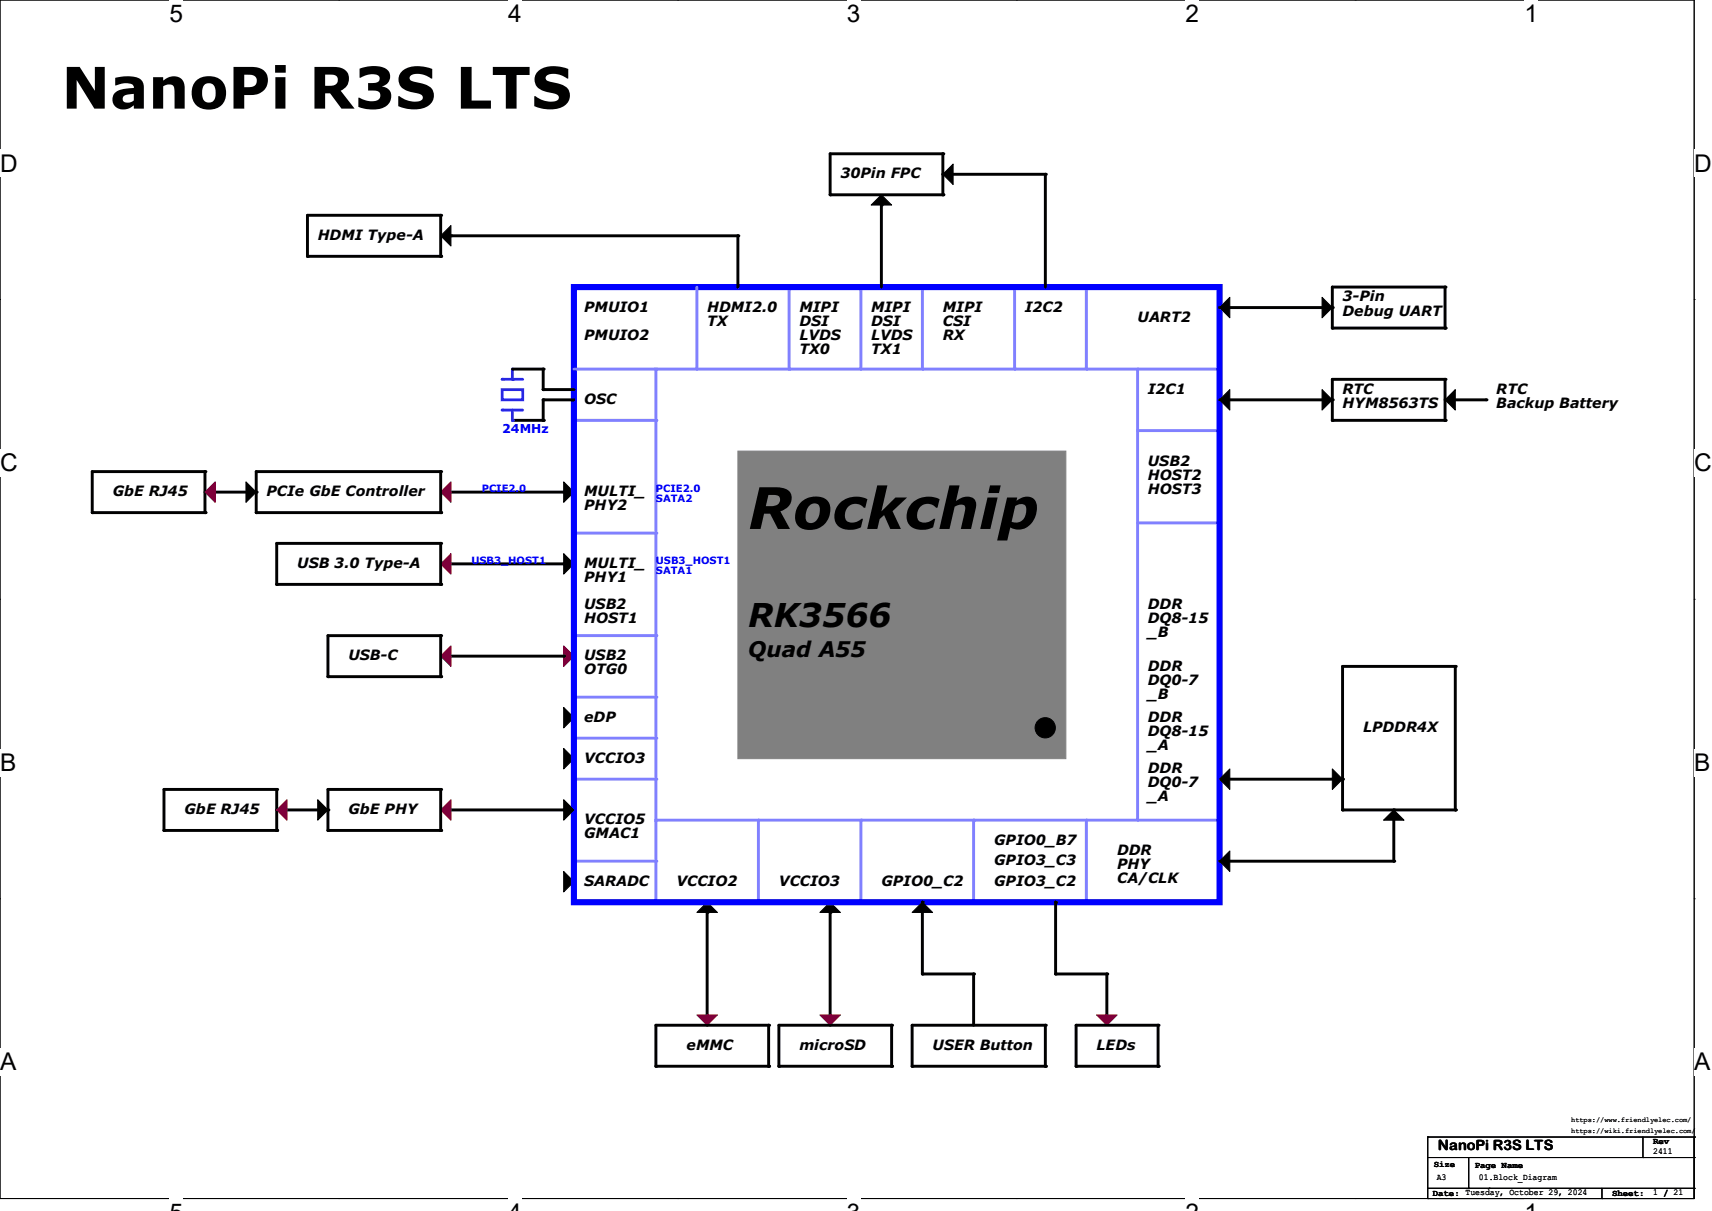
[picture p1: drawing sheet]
<svg xmlns="http://www.w3.org/2000/svg" width="297mm" height="210mm" viewBox="0 0 297 210" stroke-linecap="round" stroke-linejoin="round" font-family="sans-serif">
<path d="M0 0h293.9v207.9h-293.9z" fill="none" stroke="#000" stroke-width=".17"/>
<g fill="#fff">
<path d="M29.4 0h2.3v4.7h-2.3z"/>
<path d="M29.4 207.9h2.3v2.1h-2.3z"/>
</g>
<path d="M58.8 0h.1M58.8 207.9h.1" fill="none" stroke="#000" stroke-width=".17"/>
<g fill="#fff">
<path d="M88.1 0h2.4v4.7h-2.4z"/>
<path d="M88.1 207.9h2.4v2.1h-2.4z"/>
</g>
<path d="M117.6 0h.1M117.6 207.9h.1" fill="none" stroke="#000" stroke-width=".17"/>
<g fill="#fff">
<path d="M146.9 0h2.4v4.7h-2.4z"/>
<path d="M146.9 207.9h2.4v2.1h-2.4z"/>
</g>
<path d="M176.3 0h.1M176.3 207.9h.1" fill="none" stroke="#000" stroke-width=".17"/>
<g fill="#fff">
<path d="M205.7 0h2.4v4.7h-2.4z"/>
<path d="M205.7 207.9h2.4v2.1h-2.4z"/>
</g>
<path d="M235.1 0h.1M235.1 207.9h.1" fill="none" stroke="#000" stroke-width=".17"/>
<g fill="#fff">
<path d="M264.5 0h2.4v4.7h-2.4z"/>
<path d="M264.5 207.9h2.4v2.1h-2.4z"/>
<path d="M0 26h3v4.7h-3z"/>
<path d="M293.9 26h3.1v4.7h-3.1z"/>
<path d="M0 77.9h3v4.7h-3z"/>
<path d="M293.9 77.9h3.1v4.7h-3.1z"/>
</g>
<path d="M0 51.9h.1M293.9 51.9h.1" fill="none" stroke="#000" stroke-width=".17"/>
<g fill="#fff">
<path d="M0 129.9h2.8v4.7h-2.8z"/>
<path d="M293.9 129.9h2.9v4.7h-2.9z"/>
</g>
<path d="M0 103.9h.1M293.9 103.9h.1" fill="none" stroke="#000" stroke-width=".17"/>
<g fill="#fff">
<path d="M0 181.8h2.8v4.8h-2.8z"/>
<path d="M293.8 181.8h3v4.8h-3z"/>
</g>
<path d="M0 155.9h.1M293.9 155.9h.1" fill="none" stroke="#000" stroke-width=".17"/>
<g fill="#000" stroke="#000" stroke-width=".17">
<path d="M97.8 83.6l1.8 1.7-1.8 1.8z" fill-rule="evenodd"/>
<path d="M97.8 96l1.8 1.8-1.8 1.8z" fill-rule="evenodd"/>
<path d="M97.8 122.7l1.8 1.8-1.8 1.7z" fill-rule="evenodd"/>
<path d="M97.8 129.8l1.8 1.8-1.8 1.7z" fill-rule="evenodd"/>
<path d="M97.8 151.1l1.8 1.8-1.8 1.8z" fill-rule="evenodd"/>
<path d="M122.7 156.5l1.8 1.7h-3.6z" fill-rule="evenodd"/>
<path d="M144 156.5l1.8 1.7h-3.6z" fill-rule="evenodd"/>
</g>
<path d="M97.8 112l1.8 1.8-1.8 1.8z" fill-rule="evenodd" fill="#800000" stroke="#800000" stroke-width=".17"/>
<path d="M136.9 49.8v14.2" fill="none" stroke="#8080ff" stroke-width=".51"/>
<circle cx="136.9" cy="64" r=".25" fill="#8080ff"/>
<path d="M160 49.8v14.2" fill="none" stroke="#8080ff" stroke-width=".51"/>
<circle cx="160" cy="64" r=".25" fill="#8080ff"/>
<path d="M176 49.8v14.2" fill="none" stroke="#8080ff" stroke-width=".51"/>
<circle cx="176" cy="64" r=".25" fill="#8080ff"/>
<path d="M188.5 49.8v14.2" fill="none" stroke="#8080ff" stroke-width=".51"/>
<circle cx="188.5" cy="64" r=".25" fill="#8080ff"/>
<path d="M149.4 49.8v14.2" fill="none" stroke="#8080ff" stroke-width=".51"/>
<circle cx="149.4" cy="64" r=".25" fill="#8080ff"/>
<path d="M197.4 64h14.2" fill="none" stroke="#8080ff" stroke-width=".51"/>
<circle cx="211.6" cy="64" r=".25" fill="#8080ff"/>
<path d="M197.4 74.7h14.2" fill="none" stroke="#8080ff" stroke-width=".51"/>
<circle cx="211.6" cy="74.7" r=".25" fill="#8080ff"/>
<path d="M197.4 90.7h14.2" fill="none" stroke="#8080ff" stroke-width=".51"/>
<circle cx="211.6" cy="90.7" r=".25" fill="#8080ff"/>
<path d="M197.4 142.2h14.2" fill="none" stroke="#8080ff" stroke-width=".51"/>
<circle cx="211.6" cy="142.2" r=".25" fill="#8080ff"/>
<path d="M99.6 72.9h14.2" fill="none" stroke="#8080ff" stroke-width=".51"/>
<circle cx="113.8" cy="72.9" r=".25" fill="#8080ff"/>
<path d="M99.6 92.5h14.2" fill="none" stroke="#8080ff" stroke-width=".51"/>
<circle cx="113.8" cy="92.5" r=".25" fill="#8080ff"/>
<path d="M99.6 110.2h14.2" fill="none" stroke="#8080ff" stroke-width=".51"/>
<circle cx="113.8" cy="110.2" r=".25" fill="#8080ff"/>
<path d="M99.6 120.9h14.2" fill="none" stroke="#8080ff" stroke-width=".51"/>
<circle cx="113.8" cy="120.9" r=".25" fill="#8080ff"/>
<path d="M99.6 128h14.2" fill="none" stroke="#8080ff" stroke-width=".51"/>
<circle cx="113.8" cy="128" r=".25" fill="#8080ff"/>
<path d="M99.6 135.1h14.2" fill="none" stroke="#8080ff" stroke-width=".51"/>
<circle cx="113.8" cy="135.1" r=".25" fill="#8080ff"/>
<path d="M99.6 149.4h14.2" fill="none" stroke="#8080ff" stroke-width=".51"/>
<circle cx="113.8" cy="149.4" r=".25" fill="#8080ff"/>
<path d="M113.8 142.2v14.3" fill="none" stroke="#8080ff" stroke-width=".51"/>
<circle cx="113.8" cy="142.2" r=".25" fill="#8080ff"/>
<path d="M131.6 142.2v14.3" fill="none" stroke="#8080ff" stroke-width=".51"/>
<circle cx="131.6" cy="142.2" r=".25" fill="#8080ff"/>
<path d="M149.4 142.2v14.3" fill="none" stroke="#8080ff" stroke-width=".51"/>
<circle cx="149.4" cy="142.2" r=".25" fill="#8080ff"/>
<path d="M168.9 142.2v14.3" fill="none" stroke="#8080ff" stroke-width=".51"/>
<circle cx="168.9" cy="142.2" r=".25" fill="#8080ff"/>
<path d="M188.5 142.2v14.3" fill="none" stroke="#8080ff" stroke-width=".51"/>
<circle cx="188.5" cy="142.2" r=".25" fill="#8080ff"/>
<path d="M99.6 49.8h112v106.7h-112z" fill="none" stroke="#00f" stroke-width="1.1"/>
<path d="M128 78.2h56.9v53.4h-56.9z" fill-rule="evenodd" fill="#808080" stroke="#808080" stroke-width=".17"/>
<circle cx="181.3" cy="126.2" r="1.76" fill="#000" stroke="#000" stroke-width=".17"/>
<path d="M120.9 49.8v14.2" fill="none" stroke="#8080ff" stroke-width=".51"/>
<circle cx="120.9" cy="64" r=".25" fill="#8080ff"/>
<path d="M99.6 64h14.2M113.8 64h83.6v78.2h-83.6z" fill="none" stroke="#8080ff" stroke-width=".51"/>
<circle cx="113.8" cy="64" r=".25" fill="#8080ff"/>
<path d="M99.6 69.3h-5.4v3.6h-5.3" fill="none" stroke="#000" stroke-width=".51"/>
<g fill="#000">
<circle cx="94.2" cy="69.3" r=".25"/>
<circle cx="94.2" cy="72.9" r=".25"/>
</g>
<path d="M87.1 67.6h3.6v1.7h-3.6zM87.1 65.8h3.6" fill="none" stroke="#8000ff" stroke-width=".51"/>
<circle cx="87.1" cy="65.8" r=".25" fill="#8000ff"/>
<path d="M88.9 64v1.8" fill="none" stroke="#8000ff" stroke-width=".51"/>
<circle cx="88.9" cy="65.8" r=".25" fill="#8000ff"/>
<path d="M87.1 71.1h3.6" fill="none" stroke="#8000ff" stroke-width=".51"/>
<circle cx="87.1" cy="71.1" r=".25" fill="#8000ff"/>
<path d="M88.9 71.1v1.8" fill="none" stroke="#8000ff" stroke-width=".51"/>
<circle cx="88.9" cy="72.9" r=".25" fill="#8000ff"/>
<g fill="none" stroke="#000" stroke-width=".51">
<path d="M53.3 37.3h23.2v7.1h-23.2zM144 26.7h19.6v7.1h-19.6zM152.9 35.6v14.2M163.6 30.2h17.8v19.6M78.2 40.9h49.8v8.9M211.6 53.3h19.5M231.1 49.8h19.6v7.1h-19.6zM88.9 64h5.3v3.6h5.4M211.6 69.3h19.5M231.1 65.8h19.6v7.1h-19.6zM250.7 69.3h7.1M16 81.8h19.6v7.1h-19.6z"/>
<path d="M35.6 85.3h8.8M44.4 81.8h32.1v7.1h-32.1zM48 94.2h28.5v7.1h-28.5zM78.2 85.3h19.6M78.2 97.8h19.6M56.9 110.2h19.6v7.1h-19.6zM78.2 113.8h19.6M232.9 115.6h19.6v24.9h-19.6zM28.4 136.9h19.6v7.1h-19.6zM56.9 136.9h19.6v7.1h-19.6zM213.4 135.1h19.5M48 140.5h8.9"/>
<path d="M78.2 140.5h19.6M122.7 158.2v19.6M144 158.2v19.6M160 156.5v12.4h8.9v8.9M183.1 156.5v12.4h8.9v7.1M241.8 140.5v8.9h-30.2M113.8 177.8h19.5v7.1h-19.5zM135.1 177.8h19.6v7.1h-19.6zM158.2 177.8h23.2v7.1h-23.2zM186.7 177.8h14.2v7.1h-14.2z"/>
</g>
<g fill="#000">
<circle cx="76.5" cy="37.3" r=".25"/>
<circle cx="144" cy="33.8" r=".25"/>
<circle cx="152.9" cy="35.6" r=".25"/>
<circle cx="163.6" cy="33.8" r=".25"/>
<circle cx="163.6" cy="30.2" r=".25"/>
<circle cx="163.6" cy="26.7" r=".25"/>
<circle cx="181.4" cy="30.2" r=".25"/>
<circle cx="53.3" cy="44.4" r=".25"/>
<circle cx="76.5" cy="44.5" r=".25"/>
<circle cx="78.2" cy="40.9" r=".25"/>
<circle cx="128" cy="40.9" r=".25"/>
<circle cx="231.1" cy="56.9" r=".25"/>
<circle cx="231.1" cy="53.3" r=".25"/>
<circle cx="250.7" cy="49.8" r=".25"/>
<circle cx="250.7" cy="56.9" r=".25"/>
<circle cx="94.2" cy="67.6" r=".25"/>
<circle cx="94.2" cy="64" r=".25"/>
<circle cx="231.1" cy="72.9" r=".25"/>
<circle cx="231.1" cy="69.3" r=".25"/>
<circle cx="250.7" cy="65.8" r=".25"/>
<circle cx="250.7" cy="72.9" r=".25"/>
<circle cx="257.8" cy="69.3" r=".25"/>
<circle cx="16" cy="88.9" r=".25"/>
<circle cx="35.6" cy="88.9" r=".25"/>
<circle cx="35.6" cy="81.8" r=".25"/>
<circle cx="44.5" cy="85.3" r=".25"/>
<circle cx="44.5" cy="88.9" r=".25"/>
<circle cx="76.5" cy="81.8" r=".25"/>
<circle cx="76.5" cy="88.9" r=".25"/>
<circle cx="76.5" cy="94.2" r=".25"/>
<circle cx="97.8" cy="85.3" r=".25"/>
<circle cx="97.8" cy="97.8" r=".25"/>
<circle cx="48" cy="101.3" r=".25"/>
<circle cx="56.9" cy="117.3" r=".25"/>
<circle cx="76.5" cy="110.2" r=".25"/>
<circle cx="76.5" cy="117.3" r=".25"/>
<circle cx="76.5" cy="101.3" r=".25"/>
<circle cx="97.8" cy="113.8" r=".25"/>
<circle cx="252.5" cy="115.6" r=".25"/>
<circle cx="48" cy="136.9" r=".25"/>
<circle cx="76.5" cy="136.9" r=".25"/>
<circle cx="232.9" cy="135.1" r=".25"/>
<circle cx="28.4" cy="144" r=".25"/>
<circle cx="48" cy="144" r=".25"/>
<circle cx="56.9" cy="144" r=".25"/>
<circle cx="56.9" cy="140.5" r=".25"/>
<circle cx="76.5" cy="144" r=".25"/>
<circle cx="97.8" cy="140.5" r=".25"/>
<circle cx="122.7" cy="158.2" r=".25"/>
<circle cx="144" cy="158.2" r=".25"/>
<circle cx="160" cy="156.5" r=".25"/>
<circle cx="183.1" cy="156.5" r=".25"/>
<circle cx="232.9" cy="140.5" r=".25"/>
<circle cx="241.8" cy="140.5" r=".25"/>
<circle cx="241.8" cy="149.4" r=".25"/>
<circle cx="252.5" cy="140.5" r=".25"/>
<circle cx="133.3" cy="177.8" r=".25"/>
<circle cx="154.7" cy="177.8" r=".25"/>
<circle cx="160" cy="168.9" r=".25"/>
<circle cx="168.9" cy="168.9" r=".25"/>
<circle cx="181.4" cy="177.8" r=".25"/>
<circle cx="183.1" cy="168.9" r=".25"/>
<circle cx="192" cy="168.9" r=".25"/>
<circle cx="200.9" cy="177.8" r=".25"/>
<circle cx="113.8" cy="184.9" r=".25"/>
<circle cx="133.3" cy="184.9" r=".25"/>
<circle cx="135.1" cy="184.9" r=".25"/>
<circle cx="154.7" cy="184.9" r=".25"/>
<circle cx="158.2" cy="184.9" r=".25"/>
<circle cx="181.4" cy="184.9" r=".25"/>
<circle cx="186.7" cy="184.9" r=".25"/>
<circle cx="200.9" cy="184.9" r=".25"/>
</g>
<g fill="#000" stroke="#000" stroke-width=".17">
<path d="M152.9 33.8l1.8 1.8h-3.6z" fill-rule="evenodd"/>
<path d="M163.6 30.2l1.8-1.8v3.6z" fill-rule="evenodd"/>
<path d="M78.2 39.1v3.6l-1.7-1.8z" fill-rule="evenodd"/>
<path d="M211.6 53.3l1.8-1.7v3.5z" fill-rule="evenodd"/>
<path d="M229.4 51.6l1.7 1.7-1.7 1.8z" fill-rule="evenodd"/>
<path d="M211.6 69.3l1.8-1.7v3.5z" fill-rule="evenodd"/>
<path d="M229.4 67.6l1.7 1.7-1.7 1.8z" fill-rule="evenodd"/>
<path d="M252.5 67.6v3.5l-1.8-1.8z" fill-rule="evenodd"/>
<path d="M42.7 83.6l1.7 1.7-1.7 1.8z" fill-rule="evenodd"/>
<path d="M211.6 135.1l1.8-1.8v3.6z" fill-rule="evenodd"/>
<path d="M231.1 133.3l1.8 1.8-1.8 1.8z" fill-rule="evenodd"/>
<path d="M55.1 138.7l1.8 1.8-1.8 1.7z" fill-rule="evenodd"/>
<path d="M97.8 138.7l1.8 1.8-1.8 1.7z" fill-rule="evenodd"/>
<path d="M160 156.5l1.8 1.7h-3.6z" fill-rule="evenodd"/>
<path d="M211.6 149.4l1.8-1.8v3.5z" fill-rule="evenodd"/>
<path d="M241.8 140.5l1.8 1.7h-3.6z" fill-rule="evenodd"/>
</g>
<g fill="#800000" stroke="#800000" stroke-width=".17">
<path d="M76.5 113.8l1.7-1.8v3.6l-1.7-1.8h1.7z" fill-rule="evenodd"/>
<path d="M120.9 176h3.6l-1.8 1.8v-1.8v1.8z" fill-rule="evenodd"/>
<path d="M142.2 176h3.6l-1.8 1.8v-1.8v1.8z" fill-rule="evenodd"/>
<path d="M78.2 138.7v3.5l-1.7-1.7h1.7h-1.7z" fill-rule="evenodd"/>
<path d="M49.8 138.7v3.5l-1.8-1.7h1.8h-1.8z" fill-rule="evenodd"/>
<path d="M76.5 85.3l1.7-1.7v3.5l-1.7-1.8h1.7z" fill-rule="evenodd"/>
<path d="M35.6 85.3l1.7-1.7v3.5l-1.7-1.8h1.7z" fill-rule="evenodd"/>
<path d="M76.5 97.8l1.7-1.8v3.6l-1.7-1.8h1.7z" fill-rule="evenodd"/>
<path d="M190.2 176h3.6l-1.8 1.8v-1.8v1.8z" fill-rule="evenodd"/>
</g>
<g fill="none" stroke="#000" stroke-width=".17">
<path d="M247.7 197.2h.1M247.7 197.2v10.7M247.7 197.2h46.2M285 197.2v3.5M293.9 197.2h.1M293.9 197.2v10.7h-46.2M247.7 207.9h.1M247.7 200.7h46.2M247.7 206.1h46.2M254.8 206.1h.1M254.8 200.7v5.4M258.4 206.1h.1"/>
<path d="M277.9 207.9h.1M277.9 206.1v1.8M285 200.7h.1M293.9 200.7h.1M293.9 206.1h.1"/>
</g>
<g font-size="9.9">
<text x="10.7" y="18.8">NanoPi R3S LTS</text>
<text x="129.8" y="91.7">Rockchip</text>
</g>
<text font-size="5.7" x="129.8" y="108.8">RK3566</text>
<g font-size="4.2">
<text x="29.4" y="3.8">5</text>
<text x="88.1" y="3.8">4</text>
<text x="146.9" y="3.8">3</text>
<text x="205.7" y="3.8">2</text>
<text x="264.5" y="3.8">1</text>
<text x="0" y="29.8">D</text>
<text x="293.9" y="29.8">D</text>
<text x="0" y="81.7">C</text>
<text x="293.9" y="81.7">C</text>
<text x="0" y="133.7">B</text>
<text x="293.9" y="133.7">B</text>
<text x="0" y="185.6">A</text>
<text x="293.9" y="185.6">A</text>
</g>
<text font-size="3.7" x="129.8" y="114">Quad A55</text>
<g font-size="2.5">
<text x="145.8" y="30.9">30Pin FPC</text>
<text x="55.1" y="41.6">HDMI Type-A</text>
<text x="232.9" y="52.3">3-Pin</text>
<text x="101.3" y="54.1">PMUIO1</text>
<text x="101.3" y="59">PMUIO2</text>
<text x="122.7" y="54.1">HDMI2.0</text>
<text x="122.7" y="56.5">TX</text>
<text x="138.7" y="54.1">MIPI</text>
<text x="138.7" y="56.5">DSI</text>
<text x="138.7" y="59">LVDS</text>
<text x="151.1" y="54.1">MIPI</text>
<text x="151.1" y="56.5">DSI</text>
<text x="151.1" y="59">LVDS</text>
<text x="163.6" y="54.1">MIPI</text>
<text x="163.6" y="56.5">CSI</text>
<text x="163.6" y="59">RX</text>
<text x="177.8" y="54.1">I2C2</text>
<text x="197.4" y="55.8">UART2</text>
<text x="232.9" y="54.7">Debug UART</text>
<text x="138.7" y="61.4">TX0</text>
<text x="151.1" y="61.4">TX1</text>
<text x="101.3" y="70.1">OSC</text>
<text x="199.1" y="68.3">I2C1</text>
<text x="232.9" y="68.3">RTC</text>
<text x="232.9" y="70.7">HYM8563TS</text>
<text x="259.6" y="68.3">RTC</text>
<text x="259.6" y="70.7">Backup Battery</text>
<text x="199.1" y="80.7">USB2</text>
<text x="199.1" y="83.2">HOST2</text>
<text x="19.6" y="86.1">GbE RJ45</text>
<text x="46.2" y="86.1">PCIe GbE Controller</text>
<text x="101.3" y="86.1">MULTI_</text>
<text x="101.3" y="88.5">PHY2</text>
<text x="199.1" y="85.6">HOST3</text>
<text x="51.6" y="98.5">USB 3.0 Type-A</text>
<text x="101.3" y="98.5">MULTI_</text>
<text x="101.3" y="101">PHY1</text>
<text x="101.3" y="105.6">USB2</text>
<text x="199.1" y="105.6">DDR</text>
<text x="101.3" y="108.1">HOST1</text>
<text x="199.1" y="108.1">DQ8-15</text>
<text x="199.1" y="110.5">_B</text>
<text x="60.5" y="114.5">USB-C</text>
<text x="101.3" y="114.5">USB2</text>
<text x="101.3" y="117">OTG0</text>
<text x="199.1" y="116.3">DDR</text>
<text x="199.1" y="118.7">DQ0-7</text>
<text x="101.3" y="125.2">eDP</text>
<text x="199.1" y="121.2">_B</text>
<text x="199.1" y="125.2">DDR</text>
<text x="199.1" y="127.6">DQ8-15</text>
<text x="199.1" y="130.1">_A</text>
<text x="236.5" y="127">LPDDR4X</text>
<text x="101.3" y="132.3">VCCIO3</text>
<text x="199.1" y="134.1">DDR</text>
<text x="199.1" y="136.5">DQ0-7</text>
<text x="32" y="141.2">GbE RJ45</text>
<text x="60.5" y="141.2">GbE PHY</text>
<text x="101.3" y="143">VCCIO5</text>
<text x="199.1" y="139">_A</text>
<text x="101.3" y="145.4">GMAC1</text>
<text x="172.5" y="146.5">GPIO0_B7</text>
<text x="193.8" y="148.3">DDR</text>
<text x="101.3" y="153.6">SARADC</text>
<text x="117.3" y="153.6">VCCIO2</text>
<text x="135.1" y="153.6">VCCIO3</text>
<text x="152.9" y="153.6">GPIO0_C2</text>
<text x="172.5" y="150.1">GPIO3_C3</text>
<text x="172.5" y="153.6">GPIO3_C2</text>
<text x="193.8" y="150.7">PHY</text>
<text x="193.8" y="153.2">CA/CLK</text>
<text x="119.1" y="182.1">eMMC</text>
<text x="138.7" y="182.1">microSD</text>
<text x="161.8" y="182.1">USER Button</text>
<text x="190.2" y="182.1">LEDs</text>
<text x="249.5" y="199.5">NanoPi R3S LTS</text>
</g>
<text font-size="2.1" fill="#00f" x="87.1" y="75">24MHz</text>
<g font-size="1.7" fill="#00f">
<text x="83.6" y="85.3">PCIE2.0</text>
<text x="113.8" y="85.3">PCIE2.0</text>
<text x="113.8" y="87">SATA2</text>
<text x="81.8" y="97.7">USB3_HOST1</text>
<text x="113.8" y="97.7">USB3_HOST1</text>
<text x="113.8" y="99.5">SATA1</text>
</g>
<g font-size="1.6">
<text x="248.8" y="202.4">Size</text>
<text x="255.9" y="202.5">Page Name</text>
<text x="286.8" y="200.2">2411</text>
<text x="286.8" y="198.5">Rev</text>
<text x="248.6" y="207.3">Date: Tuesday, October 29, 2024</text>
<text x="249.3" y="204.6">A3</text>
<text x="256.6" y="204.6">01.Block_Diagram</text>
<text x="279.7" y="207.3">Sheet:</text>
<text x="286.8" y="207.3">1 / 21</text>
</g>
<g font-size="1.2">
<text x="272.6" y="196.4">https://wiki.friendlyelec.com/</text>
<text x="272.6" y="194.6">https://www.friendlyelec.com/</text>
</g>
</svg>
